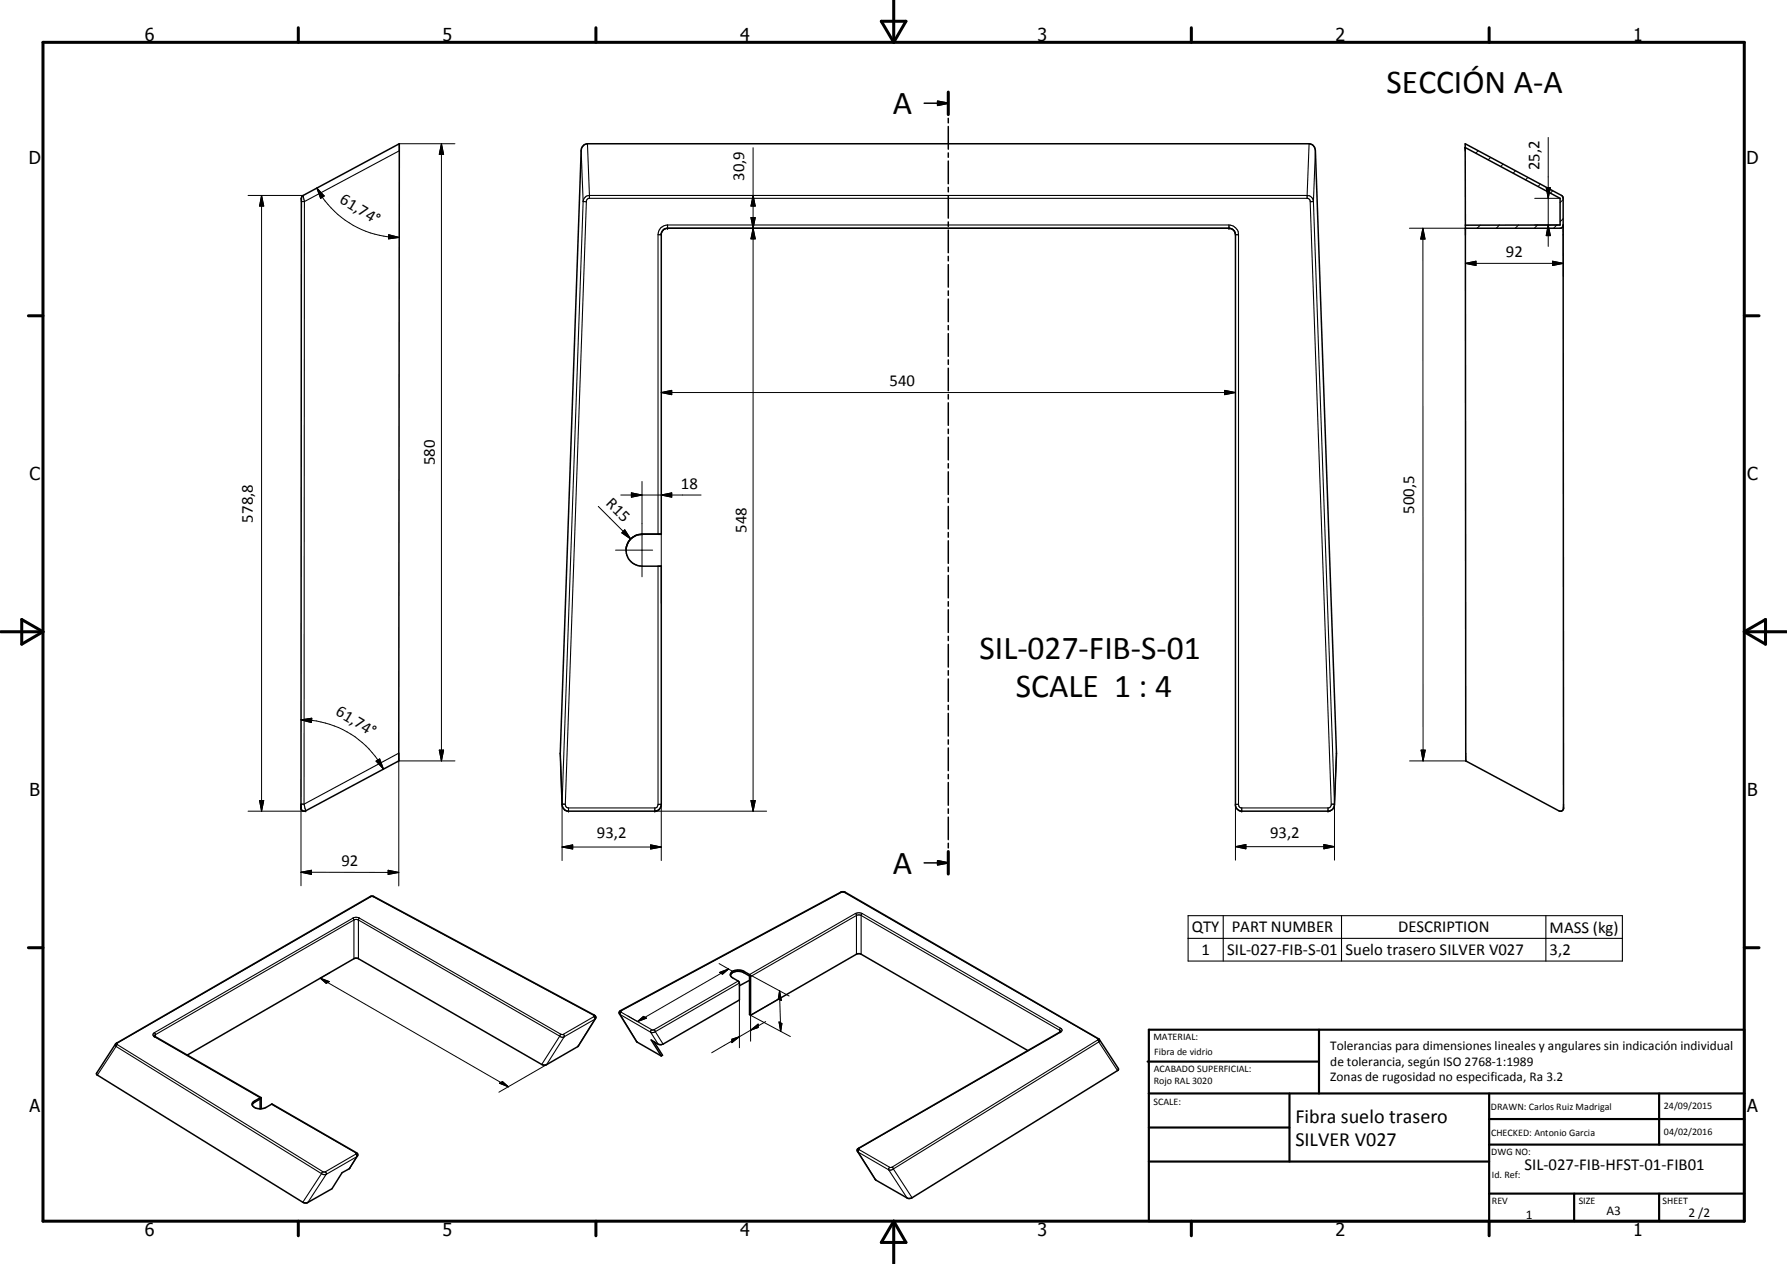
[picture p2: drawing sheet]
<svg xmlns="http://www.w3.org/2000/svg" width="420mm" height="297mm" viewBox="0 0 420 297" stroke-linecap="round" stroke-linejoin="round" font-family="sans-serif">
<g fill="none" stroke="#000" stroke-width=".35">
<path d="M217.3 24.3h5.7M220.5 23.8l2.5 .5-2.5 .5zM223 21.6v5.3M223 27.8v1.1M223 29.7v5.4M223 35.9v1.1M223 37.8v5.4M344.5 33.8l22.6 12.1 .4 .7 .1 143.5a.74 .74 0 0 1-1.1 .4l-21.9-11.7zM344.5 34.7l22.3 11.9v6.3h-22.3M71.1 46.1l22.8-12.3-.1 145-22.1 11.8-.5-.1-.4-.4 .1-143.5zM223 44v1.1M223 46v5.3"/>
<path d="M223 52.2v1M223 54.1v5.3M367.5 52.9l-.1 .4-.4 .3h-22.5M223 60.2v1.1M223 62.2v5.3M223 68.4v1M223 70.3v5.3M223 76.5v1M223 78.4v5.3M223 84.6v1M223 86.5v5.3M223 92.7v1.1"/>
<path d="M223 94.7v5.2M223 100.8v1.1M223 102.7v5.4M223 109v1M223 110.9v5.3M223 117.1v1M223 119v5.3M147.9 127.2l-.5 .9-.2 1M148.5 126.5l-.7 .8M150.1 125.6l-.9 .4-1.1 .9M150.9 125.5l-.9 .1-1.3 .7M150.9 125.5l-.4 .1"/>
<path d="M150.9 125.5h4.6M154.7 125.5l.8 .1v-70.7l.6-1 .9-.3 132.3 .1a1.49 1.49 0 0 1 1.2 1.5v134.2l.4 .7 .8 .5h20.9a1.67 1.67 0 0 0 1.2-1.5l.4-12.1-4.9-141.6a1.59 1.59 0 0 0-1.5-1.6h-169.7l-.7 .2a1.69 1.69 0 0 0-.8 1.4l-4.9 141.6 .5 12.1a1.71 1.71 0 0 0 1.2 1.5h20.9a1.69 1.69 0 0 0 1.2-1.6v-55.9h-4.6a3.7 3.7 0 0 1-3.3-5.5M223 125.1v1.1M223 127.1v5.3M223 133.3v1M223 135.2v5.3M223 141.4v1.1M223 143.3v5.3M223 149.5v1M223 151.4v5.4M223 157.6v1.1M223 159.6v5.2"/>
<path d="M223 165.7v1.1M223 167.6v5.4M223 173.9v1M223 175.8v5.3M223 182v1M223 183.9v5.3M223 190.1v1M223 192v5.3M223 198.2v1.1M217.3 202.8h5.7M220.5 202.3l2.5 .5-2.5 .4zM223 200.1v5.3"/>
<path d="M171.7 229.2a2.19 2.19 0 0 1 3.2-.6l1.3 .8v9l.3 .2M176.2 230.4l-2.3 1.2M176.5 238.6v-9.2l-.2-.3-1.4-.8a2.57 2.57 0 0 0-3.1 .5v.5l.2 .4 1.7 .9 .2 .4v4l-18 10.4h-1.1l-1.7-1 2.4 3.8M176.5 238.6l24.9-14.4 .7-.1 39.6 22.8M36.3 243.5l25.1 14.4M44 247.9l39.6-22.7 .7 .1 43.2 24.9h1l7.3-4.2 4.3-6.9-.4-.6-51.8-27.8-.7-.1-59.8 34.6-4.7 7.1 .1 .3 48.6 30 .9 .1 5.8-3.3 2.3-3.8 1.8-1 1.9-3-.1-.6-20-11.5-1.5 .8a2.62 2.62 0 0 1-3.2-.5v-.6l.3-.3 1.8-1M59.3 259.6l.3-.4 1.6-.9v2.3M61.4 257.9v2.7M153.7 244.8l2.1 3.2-.3 .2M249.3 242.4l-47.7 27.6v.6l4.3 6.7 7.5 4.3h.5l.5-.1 48.5-30 .1-.4-4.6-7-59.7-34.5-.8-.1-52.2 28.1-.1 .3 .1 .4 3.9 6.4 5.9 3.5"/>
</g>
<g fill="none" stroke="#000" stroke-width=".25">
<path d="M93.9 35.4l-22.3 12M136.6 35.4l.5 12M138.1 33.8l.5 12.1M307.8 33.8l-.5 12.1M309.3 35.4l-.5 12M71.3 45.9l.3 1.5M71.6 47.4h-.7M71.6 47.4l-.1 141.6M137.1 47.4h.8M137.1 47.4l-4.9 141.6M137.9 47.4l-5 141.6M137.9 47.4l.1-.4 .4-.4h169.1l.5 .4v.4"/>
<path d="M138.6 45.9h168.7M138.6 45.9v.7M138.6 45.9a1.43 1.43 0 0 0-1.5 1.5M154.7 55.2v70.3M157 53.6h.1M157 53.6a1.52 1.52 0 0 0-1.5 1.6h-.8M157 52.9v.7M157 52.9a2.24 2.24 0 0 0-2.3 2.3M157 52.9h132M157 53.6h132M289 53.6h.1M289 53.6l.3 .1a1.49 1.49 0 0 1 1.2 1.5"/>
<path d="M289 52.9v.7M289 52.9a2.31 2.31 0 0 1 2.2 2.3M290.5 55.2h.1M290.5 55.2h.7M291.2 55.2v133.8M307.3 45.9a1.43 1.43 0 0 1 1.5 1.5M307.3 45.9v.7M308 47.4l5 141.6M308.8 47.4l5 141.6M308.8 47.4h-.8M150.9 125.5h.1M154.7 133.1v55.9"/>
<path d="M93.8 177l-22.3 12M131.7 177l.5 12M314.2 177l-.4 12M70.8 189h.1M70.8 189h.7M71.5 189l.4 1.5M71.9 190.5h.1M132.2 189h.7M132.2 189v.1M132.9 189l.1 .5 .5 .4h20.7l.3-.2 .2-.7M133.7 190.6h.1M133.7 189.9v.7"/>
<path d="M154 190.6h.1M154 189.9v.7M154.7 189h.8M290.5 189h.1M290.5 189h.7M292 190.6h.1M292 189.9v.7M312.2 190.6h.1M312.2 189.9v.7M313 189v.4l-.5 .5h-20.8l-.4-.4-.1-.5M313 189h.8M313.8 189v.1"/>
<path d="M83 215.8l.2 .4M83 215.8l.6-.2 .9 .2M83 215.8l-46.7 26.9M83.2 216.2l.4-.1 .7 .1 47.3 27.3M83.2 216.2l-46.7 27-.2 .3M83.2 216.2v9.1M84.5 215.8l-.2 .3v9.2M84.5 215.8l47.4 27.2M87 210.7h.2M87.2 210.7h.5M87.2 210.7l-59.7 34.5M87.7 210.7l51.9 27.9"/>
<path d="M87.9 210.7h-.2M197.7 209.6l.2 .1M197.9 209.7h.5M197.9 209.7l-51.8 27.8M198.4 209.7l59.7 34.4M198.7 209.6l-.3 .1M201.1 214.7l.3 .3v9.2M201.1 214.7l-24.9 14.3M201.1 214.7l.7-.2 .9 .2M202.7 214.7l-.2 .3v9.2M202.7 214.7l46.7 26.9M279.3 215.2h102.2v10.6h-102.2z"/>
<path d="M287.6 215.2v10.6M315.4 215.2v10.6M363.5 215.2v10.6M139.6 238.6l.1 .2-.1 .1M139.6 238.9l.3 .3v.3M139.6 238.9l-7.2 4.2M139.7 238.5l-.1 .1M139.9 239.5l-7.2 4.1M139.9 239.5l-4.1 6.5M140 239.4l-.1 .1M145.7 238.3l.1 .1M145.8 238.4l7.2 4.2"/>
<path d="M145.8 238.4l4 6.5M145.9 237.5h.2M146 237.9l-.2 .5M146 237.9l7.2 4.1M146.1 237.5l-.1 .4M173.6 230.5l-19.8 11.5M173.9 231l-19.8 11.4M174.9 228.3v.3M176.5 229.5l24.9-14.4 .7-.1 47 27.1 .2 .3M279.3 220.5h102.2M27.2 245.3l.1 .6M27.3 245.9l48.3 29.9"/>
<path d="M27.3 245.9l-4.4 6.7M27.4 245.2h.1M27.5 245.2l.1 .3M27.6 245.5l-.3 .4M27.6 245.5l48.3 29.8M36.3 243.6l24.9 14.4M36.3 242.7l.2 .2v.7M36.3 242.7l-.3 .4 .3 .5M36.5 243.6h-.2M59.8 258.7v.3M63.8 259.5l19.8 11.4M131.6 243.5l.6 .3 .5-.2"/>
<path d="M131.6 243.5l-4.2 6.6M131.9 243l-.3 .5M131.9 243l.5 .1M132.4 243.1l.3 .2v.3M132.7 243.6l-4.2 6.6M153 242.6l1.8 2.8M153.2 242l-.2 .6M153.2 242h.6M153.8 242l.3 .4M154.1 242.4l-.8 .3-.3-.1M154.1 242.4l1.8 3M249.2 242.5l.2 .1"/>
<path d="M249.4 242.6l-47.4 27.2M249.4 241.6l-.3 .4v.6M249.4 241.6l.3 .4-.3 .6M258.1 244.1h.2M258.1 244.4l.2 .5M258.1 244.1l.1 .1-.1 .2M258.1 244.4l-48.3 29.9M258.3 244.9l-48.3 29.8M258.3 244.9l4.5 6.7M258.5 244.3l.1 .2-.3 .4M75.6 275.8l.5 .3 .6-.1M75.6 275.8l-4.4 6.7"/>
<path d="M75.9 275.3l-.3 .5M75.9 275.3l.6 .1M76.5 275.4l.2 .6M76.7 276l-4.3 6.6M83.6 270.9h.2M83.6 270.9v.3M83.6 271.2l.3 .6M83.6 271.2l-7.1 4.2M83.9 271.8l-7.2 4.2M83.9 271.8l-1.8 2.9M84 271.7l-.1 .1M201.6 270.6l.2 .2"/>
<path d="M201.8 270.8l7.1 4.1M201.8 270.8l4.1 6.5M201.9 269.8h.1M202 270.2l-.2 .6M202 270.2l7.2 4.1M202 269.8v.4M208.9 274.9l4.4 6.6M209.2 274.3l-.3 .3v.3M209.8 274.3l.2 .4M209.8 274.3h-.6M210 274.7l-.7 .3-.4-.1M210 274.7l4.4 6.8"/>
</g>
<g fill="#000">
<circle cx="344.5" cy="34.7" r=".18"/>
<circle cx="70.9" cy="46.6" r=".18"/>
<circle cx="70.8" cy="189.9" r=".18"/>
<circle cx="367.6" cy="189.9" r=".18"/>
<circle cx="36.3" cy="243.5" r=".18"/>
<circle cx="249.3" cy="242.4" r=".18"/>
</g>
<g fill="none" stroke="#000" stroke-width=".71">
<path d="M10.1 9.9h400v277.1h-400zM70.1 6.5v3.4M140.1 6.5v3.4M207.2 5h5.8l-2.9 4.9zM210.1 0v9.9M280.1 6.5v3.4M350.1 6.5v3.4M223 21.6v5.3M6.7 74.2h3.4M410.1 74.2h3.5M.1 148.5h10M5.1 145.6l5 2.9-5 2.9z"/>
<path d="M410.1 148.5h10M410.1 148.5l5-2.9v5.8zM223 200.1v5.3M6.7 222.7h3.4M410.1 222.7h3.5M70.1 287v3.4M140.1 287v3.4M210.1 287v10M210.1 287l2.9 5h-5.8zM280.1 287v3.4M350.1 287v3.4"/>
</g>
<g fill="none" stroke="#000" stroke-width=".51">
<path d="M269.8 249.5h40.3M270.1 242h140v45h-140zM270.1 257h140M303.2 257v16M310.1 242v15M350.1 257v30M390.1 257v12M270.1 265h33.1M270.1 273h80M350.1 269h60M350.1 263h60M350.1 280.5h60"/>
<path d="M370.1 280.5v6.5M390.1 280.5v6.5"/>
</g>
<g fill="#000">
<path d="M103.8 33.8l.5 2.5h-1zM220.5 23.8l2.5 .5-2.5 .5zM61.5 45.9l.5 2.5h-1zM74.5 44.2l1.7 1.9-.8 .5zM91.4 55.2l2.4 .6-2.5 .3zM176.6 51.1h1l-.5 2.5zM177.1 53.6l.5 2.5h-1zM177.1 45.9l.5 2.5h-1zM334.5 53.6l.6 2.6h-1.1zM363.5 44.1h1l-.5 2.5zM364 52.9l.5 2.5h-1zM344.5 61.9l2.5-.5v1z"/>
<path d="M365 61.4l2.6 .5-2.6 .5zM155.5 92.2l2.4-.5v1.1zM287.9 91.7l2.6 .5-2.6 .6zM148.5 115.8l2.4 .5-2.4 .5zM155.5 116.3l2.4-.5v1zM146.9 124.5l1.4 2.2-2.1-1.5zM70.8 169.2l2.5-.4-.1 1zM88.4 178.9l.9-.5 .9 2.3zM103.3 176.3h1l-.5 2.5zM334.1 176.3h1l-.5 2.5zM61 188.1h1l-.5 2.5zM132.2 199.1l2.5-.6v1z"/>
<path d="M153 198.5l2.5 .6-2.5 .4zM176.6 188.1h1l-.5 2.5zM290.5 199l2.4-.5v1zM311.3 198.5l2.5 .5-2.5 .5zM70.8 205l2.4-.5v1zM91.3 204.5l2.5 .5-2.5 .5zM220.5 202.3l2.5 .5-2.5 .4zM75.3 229.9l2.1 .8-.7 .4zM149.9 240.1l1.4-1.3 .7 .5zM169.2 228.5l2.1-.8-1.4 1.2zM183.3 232.8l.4 2.3-.7-.4zM117.4 254.6l.7-.4 1.4 1.2z"/>
<path d="M172.1 244.2l1.8-.6-1.8 1.4zM176.5 242.1l1.8-1.4v.8zM183.2 240.2l.6 .3-.3 1.9z"/>
</g>
<g fill="none" stroke="#000" stroke-width=".24">
<path d="M93.9 33.8h13.1M103.8 33.8l.5 2.5h-1zM103.8 33.8v145M177.1 34.7v155.9M344.6 33.9l-.1 .1M347.5 35.4l-.5 .6M350.5 37l-.6 .5M353.4 38.6l-.5 .5M364 32.3v25.6M58.3 45.9h13M61.5 45.9l.5 2.5h-1zM61.5 45.9v144.7"/>
<path d="M74.5 44.2l1.7 1.9-.8 .5zM74.5 44.2a22.1 22.1 0 0 0 19.3 11.6M91.4 55.2l2.4 .6-2.5 .3zM176.6 51.1h1l-.5 2.5zM176.6 51.1l1 5h-1l1-5zM177.1 53.6l.5 2.5h-1zM177.1 45.9l.5 2.5h-1zM331.4 53.6h13.1M334.5 53.6l.6 2.6h-1.1zM334.5 53.6l.1 125.2M348.1 52.9l-.8 .7M352.5 52.9l-.7 .7"/>
<path d="M356.3 40.1l-.5 .6M357 52.9l-.7 .7M359.2 41.7l-.5 .5M360.8 46.6h6M360.8 52.9h6M361.5 52.9l-.7 .7M362.2 43.3l-.6 .5M363.5 44.1h1l-.5 2.5zM364 52.9l.5 2.5h-1zM365.1 44.8l-.5 .6M366 52.9l-.7 .7M367.5 51.4l-.7 .7"/>
<path d="M367.5 46.9l-.7 .7M367.5 55.2l.1 9.9M344.5 61.9l2.5-.5v1zM344.5 61.9h23.1M365 61.4l2.6 .5-2.6 .5zM155.5 92.2l2.4-.5v1.1zM155.5 92.2h135M287.9 91.7l2.6 .5-2.6 .6zM140.7 119l7.6 7.7M146 116.3h18.8M148.5 115.8l2.4 .5-2.4 .5zM150.9 113.2v22.4"/>
<path d="M155.5 116.3l2.4-.5v1zM144.7 129.3h8.7M146.9 124.5l1.4 2.2-2.1-1.5zM155.5 125.5v16.3M70.8 169.2l2.5-.4-.1 1zM70.8 169.2a21.9 21.9 0 0 1 19.4 11.5M88.4 178.9l.9-.5 .9 2.3zM93.8 177v31.2M93.8 178.8h13.2M103.3 176.3h1l-.5 2.5zM331.4 178.8h13.2M334.1 176.3h1l-.5 2.5z"/>
<path d="M58.3 190.6h13.2M61 188.1h1l-.5 2.5zM70.8 189v19.2M132.2 199.1l2.5-.6v1zM132.2 199.1h23.3M132.2 189.1v13.1M153 198.5l2.5 .6-2.5 .4zM154 190.6h26.2M155.5 189v13.2M176.6 188.1h1l-.5 2.5zM290.5 199l2.4-.5v1zM290.5 199h23.3"/>
<path d="M290.5 189v13.1M311.3 198.5l2.5 .5-2.5 .5zM313.8 189v13.1M70.8 205l2.4-.5v1zM70.8 205h23M91.3 204.5l2.5 .5-2.5 .5zM75.3 229.9l2.1 .8-.7 .4zM75.3 229.9l44.2 25.5M77.5 228.6l-2.2 1.3M147.6 238.8l2.3 1.3M169.1 226.4l3.1 1.9M169.2 228.5l2.1-.8-1.4 1.2z"/>
<path d="M171.3 227.7l-21.4 12.4M173.9 235v11.2M176.2 229l9.3 5.1M176.5 238.6v6.1M176.5 238.6l9.3 5M183.3 232.8l.4 2.3-.7-.4zM183.3 232.8l.2 9.6M183.3 234.6l-6.8 4M117.4 254.6l.7-.4 1.4 1.2zM128.5 250.2l-11.2 6.5M149.9 240.1l1.4-1.3 .7 .5zM172.1 244.2l1.8-.6-1.8 1.4z"/>
<path d="M173.9 243.6l-6.6 3.8M176.5 242.1l1.8-1.4v.8zM176.5 242.1l-2.6 1.5M180 240.1l-3.5 2M183.2 240.2l.6 .3-.3 1.9z"/>
</g>
<g font-size="7.9">
<text x="326" y="21.8">SECCIÓN A-A</text>
<text x="209.9" y="26.8">A</text>
<text x="230.3" y="154.9">SIL-027-FIB-S-01</text>
<text x="238.8" y="163.9">SCALE 1 : 4</text>
<text x="209.9" y="205.3">A</text>
</g>
<g font-size="4.7">
<text x="304.6" y="263.9">Fibra suelo trasero</text>
<text x="304.6" y="269.3">SILVER V027</text>
</g>
<g font-size="4.2">
<text x="34" y="9.6">6</text>
<text x="104" y="9.6">5</text>
<text x="174" y="9.6">4</text>
<text x="244" y="9.6">3</text>
<text x="314" y="9.6">2</text>
<text x="384" y="9.6">1</text>
<text x="6.8" y="38.7">D</text>
<text x="410.6" y="38.7">D</text>
<text x="7" y="112.9">C</text>
<text x="410.8" y="112.9">C</text>
<text x="7" y="187.1">B</text>
<text x="410.8" y="187.1">B</text>
<text x="7" y="261.4">A</text>
<text x="410.8" y="261.4">A</text>
<text x="34" y="290.4">6</text>
<text x="104" y="290.4">5</text>
<text x="174" y="290.4">4</text>
<text x="244" y="290.4">3</text>
<text x="314" y="290.4">2</text>
<text x="384" y="290.4">1</text>
</g>
<g font-size="3.9">
<text x="361.9" y="40" transform="rotate(-90 361.9 40)">25,2</text>
<text x="79.7" y="47.6" transform="rotate(31 79.7 47.6)">61,74°</text>
<text x="175" y="42.5" transform="rotate(-90 175 42.5)">30,9</text>
<text x="354.1" y="60.4">92</text>
<text x="209.2" y="90.7">540</text>
<text x="102.2" y="109.3" transform="rotate(-90 102.2 109.3)">580</text>
<text x="142.3" y="118.4" transform="rotate(45 142.3 118.4)">R15</text>
<text x="160.1" y="114.8">18</text>
<text x="59.5" y="122.8" transform="rotate(-90 59.5 122.8)">578,8</text>
<text x="175.5" y="125.2" transform="rotate(-90 175.5 125.2)">548</text>
<text x="332.5" y="120.8" transform="rotate(-90 332.5 120.8)">500,5</text>
<text x="78.7" y="167.9" transform="rotate(31 78.7 167.9)">61,74°</text>
<text x="140.4" y="197">93,2</text>
<text x="298.7" y="196.9">93,2</text>
<text x="80.3" y="203.5">92</text>
<text x="280.2" y="219.1">QTY</text>
<text x="289.6" y="219.1">PART NUMBER</text>
<text x="328.7" y="219.1">DESCRIPTION</text>
<text x="364.4" y="219.2">MASS (kg)</text>
<text x="282.5" y="224.5">1</text>
<text x="288.5" y="224.5">SIL-027-FIB-S-01</text>
<text x="316.3" y="224.5">Suelo trasero SILVER V027</text>
<text x="364.4" y="224.5">3,2</text>
<text x="358.5" y="275">SIL-027-FIB-HFST-01-FIB01</text>
</g>
<g font-size="3.1">
<text x="312.7" y="246.8">Tolerancias para dimensiones lineales y angulares sin indicación individual</text>
<text x="312.7" y="250.4">de tolerancia, según ISO 2768-1:1989</text>
<text x="312.7" y="254">Zonas de rugosidad no especificada, Ra 3.2</text>
<text x="358.7" y="286.5">1</text>
<text x="377.7" y="285.6">A3</text>
<text x="397" y="285.9">2 /2</text>
</g>
<g font-size="2.4">
<text x="271.2" y="244.4">MATERIAL:</text>
<text x="271.3" y="252">ACABADO SUPERFICIAL:</text>
<text x="271.4" y="247.9">Fibra de vidrio</text>
<text x="271.3" y="254.6">Rojo RAL 3020</text>
<text x="271.2" y="259.7">SCALE:</text>
<text x="350.6" y="260.8">DRAWN: Carlos Ruiz Madrigal</text>
<text x="391.2" y="260.6">24/09/2015</text>
<text x="350.6" y="267">CHECKED: Antonio Garcia</text>
<text x="391.2" y="266.7">04/02/2016</text>
<text x="350.6" y="271.4">DWG NO:</text>
<text x="350.8" y="276.9">Id. Ref:</text>
<text x="350.8" y="282.8">REV</text>
<text x="371.2" y="282.9">SIZE</text>
<text x="390.9" y="282.9">SHEET</text>
</g>
</svg>
